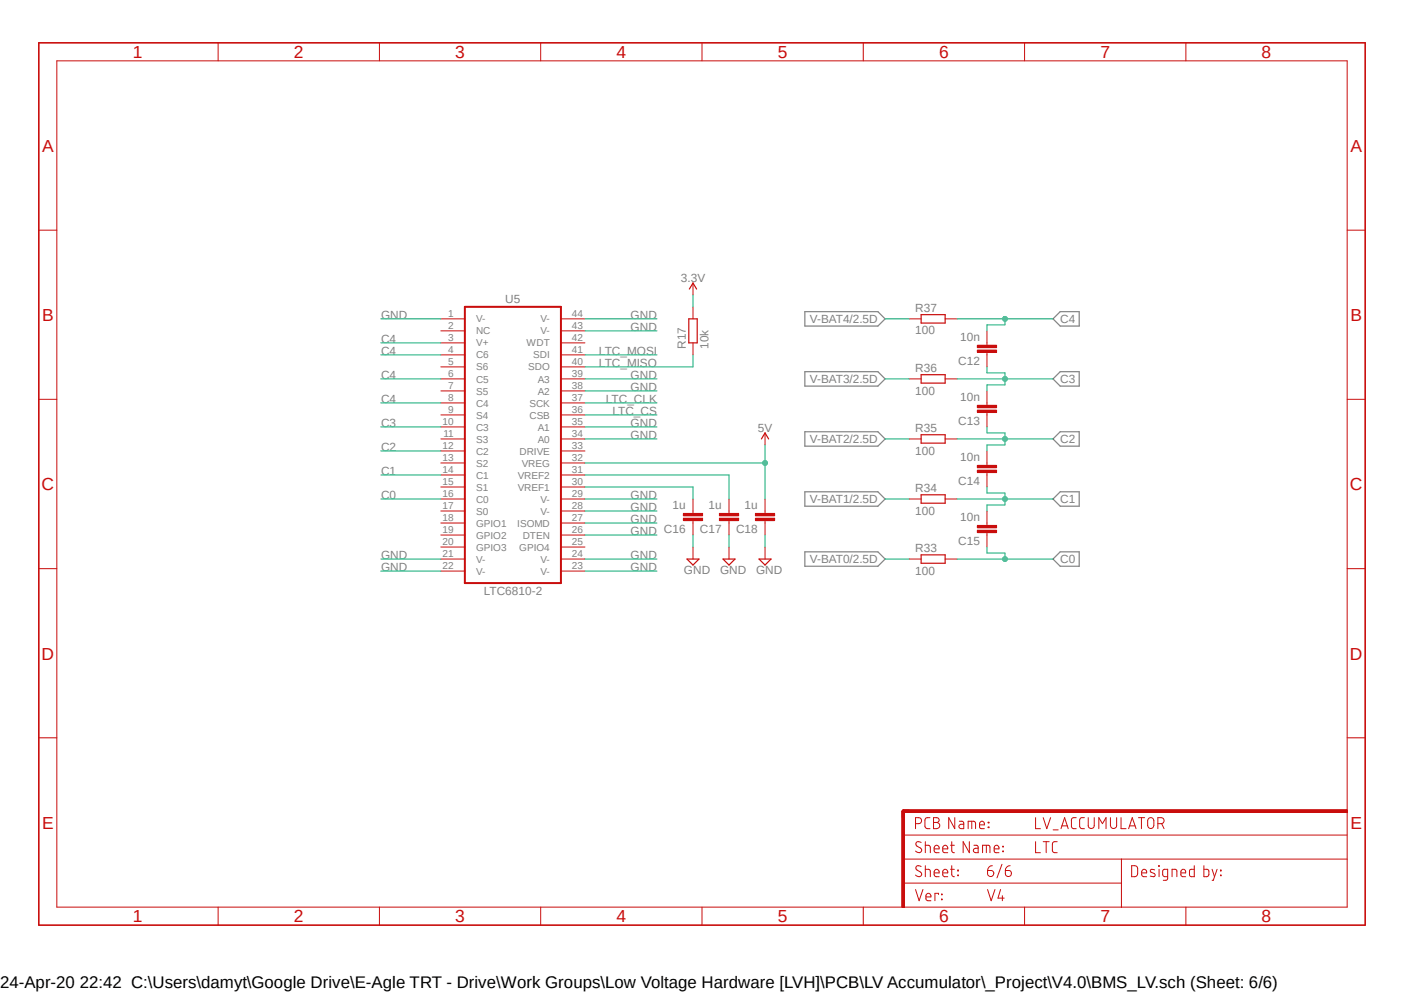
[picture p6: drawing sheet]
<svg xmlns="http://www.w3.org/2000/svg" width="297mm" height="210mm" viewBox="0 0 297 210" stroke-linecap="round" stroke-linejoin="round" font-family="sans-serif">
<path d="M7.9 8.8l281.2 187.2M289.1 8.8l-281.2 187.2" fill="none" stroke="#fff" stroke-width=".21"/>
<path d="M170.3 65.9h15.4l1.5 1.5-1.5 1.6h-15.4zM170.3 78.6h15.4l1.5 1.5-1.5 1.6h-15.4zM222.8 67.4l1.5-1.5h4v3.1h-4zM170.3 91.3h15.4l1.5 1.5-1.5 1.6h-15.4zM222.8 80.1l1.5-1.5h4v3.1h-4zM222.8 92.8l1.5-1.5h4v3.1h-4zM170.3 104h15.4l1.5 1.5-1.5 1.6h-15.4zM170.3 116.7h15.4l1.5 1.5-1.5 1.6h-15.4zM222.8 105.5l1.5-1.5h4v3.1h-4zM222.8 118.2l1.5-1.5h4v3.1h-4z" fill="none" stroke="#808080" stroke-width=".25"/>
<path d="M190.8 171.5h.5v20.4h-.5z" fill-rule="evenodd" fill="#c90d0c"/>
<path d="M190.8 171.5h.5v20.4h-.5z" fill="none" stroke="#c90d0c" stroke-width=".21"/>
<path d="M191 171.2h94v.6h-94z" fill-rule="evenodd" fill="#c90d0c"/>
<g fill="none" stroke="#c90d0c" stroke-width=".21">
<path d="M12 12.9h273v179h-273zM46.1 9.1v3.8M80.3 9.1v3.8M114.4 9.1v3.8M148.5 9.1v3.8M182.6 9.1v3.8M216.7 9.1v3.8M250.9 9.1v3.8M8.2 48.7h3.8M285 48.7h3.8M93.3 67.4h5M93.3 70h5"/>
<path d="M93.3 72.5h5M93.3 75.1h5M93.3 77.6h5M118.7 67.4h5M118.7 70h5M118.7 72.5h5M118.7 75.1h5M118.7 77.6h5M208.8 72.5v.5M208.8 74.5v.6M8.2 84.5h3.8M93.3 80.1h5"/>
<path d="M93.3 82.7h5M93.3 85.2h5M93.3 87.8h5M93.3 90.3h5M93.3 92.8h5M93.3 95.4h5M93.3 97.9h5M118.7 80.1h5M118.7 82.7h5M118.7 85.2h5M118.7 87.8h5M118.7 90.3h5"/>
<path d="M118.7 92.8h5M118.7 95.4h5M118.7 97.9h5M285 84.5h3.8M93.3 100.5h5M93.3 103h5M93.3 105.5h5M93.3 108.1h5M93.3 110.6h5M93.3 113.2h5M93.3 115.7h5M93.3 118.2h5"/>
<path d="M118.7 100.5h5M118.7 103h5M118.7 105.5h5M118.7 108.1h5M118.7 110.6h5M118.7 113.2h5M118.7 115.7h5M118.7 118.2h5M8.2 120.3h3.8M93.3 120.8h5M118.7 120.8h5M285 120.3h3.8"/>
<path d="M8.2 156h3.8M285 156h3.8M191 171.2h94v.6h-94zM191.1 176.6h93.9M193.7 174.2h.6a.64 .64 0 0 0 .7-.6 .64 .64 0 0 0-.7-.7h-.6v2.4M194.9 178.2l-.3-.1a.54 .54 0 0 0-.8 .1 .54 .54 0 0 0 .2 .8l.7 .4a.59 .59 0 0 1 .1 .8 .59 .59 0 0 1-.9 0l-.2-.2M195.7 178.8h.9l.1 .2 .1 1.3M195.7 178v2.3M196.7 172.9l-.8 .1-.2 .4v1.5l.3 .3 .7 .1M197.5 172.9h.7a.51 .51 0 0 1 .5 .5 .51 .51 0 0 1-.5 .5 .66 .66 0 0 1 .6 .7 .66 .66 0 0 1-.6 .7h-.7zM197.5 173.9h.7M197.6 179.5h1.1a.55 .55 0 0 0-.4-.7 .55 .55 0 0 0-.7 .5v.7l.2 .3h.9"/>
<path d="M199.4 179.5h1.1a.55 .55 0 0 0-.4-.7 .55 .55 0 0 0-.7 .5l.1 .8 .3 .2h.7M201.1 178.8h.8M201.3 178v2a.43 .43 0 0 0 .6 .3M202 172.9v2.4l-1.3-2.4v2.4M202.9 173.7h.8l.2 .4v1.2h-.6a.47 .47 0 0 1-.5-.5 .47 .47 0 0 1 .5-.5h.6M204.8 175.3v-1.6h1.4l.2 .4v1.2M205.1 178v2.3l-1.3-2.3v2.3M205.6 173.7v1.6M206 178.8h.8l.1 .4v1.1h-.5a.47 .47 0 0 1-.5-.4 .47 .47 0 0 1 .5-.5h.5M207.2 174.5h1a.54 .54 0 0 0-.3-.8 .54 .54 0 0 0-.7 .5v.7l.2 .3 .8 .1M208.7 178.8v1.5M209 173.9l.2 .1z"/>
<path d="M209 174.9l.2 .1zM210.3 179.5h1a.54 .54 0 0 0-.3-.7 .54 .54 0 0 0-.7 .5v.7l.2 .3h.8M212.1 179l.2 .1zM219.1 178v2.3h1M219.1 172.9v2.4h1M220.7 172.9l.7 2.4 .8-2.4M220.7 178h1.3M221.3 178v2.3M222.8 175.5h1.1M223.6 178l-.7 .1-.2 .2-.1 1.5a.51 .51 0 0 0 .5 .5h.5M224.5 175.3l.7-2.4 .8 2.4M224.6 174.7h1.2"/>
<path d="M227.7 172.9l-.8 .1-.2 .4 .1 1.7 .9 .2M229.4 172.9l-.8 .1-.2 .4v1.5l.3 .3 .7 .1M230.2 172.9v1.7a.64 .64 0 0 0 .6 .6 .64 .64 0 0 0 .7-.6v-1.7M232.5 175.3v-2.4l.7 1.3 .8-1.3v2.4M234.9 172.9v1.7a.66 .66 0 0 0 .7 .6 .66 .66 0 0 0 .6-.6v-1.7M237.2 172.9v2.4h1M238.8 175.3l.7-2.4 .8 2.4M239 174.7h1.1M240.8 172.9h1.3M241.5 172.9v2.4M243 173.1a.65 .65 0 0 1 .7-.1 .65 .65 0 0 1 .4 .6v1a.66 .66 0 0 1-.7 .6 .66 .66 0 0 1-.6-.6v-1zM244.9 174.2h.7a.64 .64 0 0 0 .7-.6 .64 .64 0 0 0-.7-.7h-.7v2.4"/>
<path d="M245.7 174.2l.6 1.1M46.1 191.9v3.8M80.3 191.9v3.8M114.4 191.9v3.8M148.5 191.9v3.8M182.6 191.9v3.8M191.1 186.8h46.1M191.1 181.7h93.9M193.7 188.1l.7 2.4 .8-2.4M194.9 183.3l-.3-.2a.54 .54 0 0 0-.7 .1 .54 .54 0 0 0-.1 .7 1.75 1.75 0 0 1 1.2 1l-.1 .2a.75 .75 0 0 1-1.2 0M195.7 183.9h.7l.3 .1 .1 1.4M195.7 183.1v2.3"/>
<path d="M195.9 189.7h1a.55 .55 0 0 0-.3-.8 .55 .55 0 0 0-.7 .5v.9l.4 .2h.6M197.6 184.6h1.1a.55 .55 0 0 0-.4-.7 .55 .55 0 0 0-.7 .5l.1 .8 .3 .2h.7M198.5 189.2v-.3h-.7v1.6M199.2 189.1l.1 .1zM199.2 190.2l.1 .1zM199.4 184.6h1.1a.55 .55 0 0 0-.4-.7 .55 .55 0 0 0-.7 .5l.1 .8 .3 .2h.7M201.1 183.9h.8M201.3 183.1v1.9l.2 .3 .4 .1M202.6 184l.1 .2zM202.6 185.1l.1 .1zM207.9 180.3v-1.5h1.4l.1 .4v1.1M208.9 184.1h.8a.65 .65 0 0 1 .5 .7 .65 .65 0 0 1-.7 .6 .65 .65 0 0 1-.6-.7z"/>
<path d="M208.9 188.1l.8 2.4 .8-2.4M209.9 183.1a1.01 1.01 0 0 0-1 1M211.7 188.1l-.6 1.8h1.3M212 182.8l-1.1 2.9M212 189.4v1.1M212.1 180l.2 .1zM212.7 184.1h.7a.65 .65 0 0 1 .6 .7 .65 .65 0 0 1-.7 .6 .65 .65 0 0 1-.6-.7zM213.7 183.1a1.01 1.01 0 0 0-1 1M216.7 191.9v3.8M237.2 181.7v10.2M239.4 183.1h.6a.59 .59 0 0 1 .7 .6v1a.65 .65 0 0 1-.7 .7h-.6zM241.5 184.6h1.1a.55 .55 0 0 0-.4-.7 .55 .55 0 0 0-.7 .5l.1 .8 .3 .2h.7"/>
<path d="M244.3 184a.57 .57 0 0 0-1 .2l.1 .2 .8 .3 .1 .5a.71 .71 0 0 1-1 .1M245.1 183.1l.1 .1zM245.2 183.9v1.5M247 185.4h-.6l-.4-.2v-1l.2-.3h.8v1.9l-.2 .3-.7 .1M247.9 185.4v-1.5h.7l.3 .1 .1 1.4M249.8 184.6h1a.54 .54 0 0 0-.3-.7 .54 .54 0 0 0-.7 .5l.1 .8 .3 .2h.6M250.9 191.9v3.8M252.6 183.1v2.3l-.8-.1a1.36 1.36 0 0 1-.1-1.3l.3-.1h.6M254.7 183.1v2.3l.8-.1 .2-.3v-1l-.4-.1h-.6M256.4 183.9l.5 1.5M257.5 183.9l-.8 2.3h-.3M258.2 185.1l.1 .1z"/>
<path d="M258.2 184l.1 .2z"/>
</g>
<path d="M192.3 171.5h-1.2v1.3" fill="none" stroke="#c90d0c" stroke-width=".64"/>
<path d="M8.2 9.1h280.6v186.6h-280.6z" fill="none" stroke="#c90d0c" stroke-width=".34"/>
<path d="M98.3 64.9h20.4v58.4h-20.4z" fill="none" stroke="#c90d0c" stroke-width=".42"/>
<path d="M206.8 73h4v.5h-4z" fill-rule="evenodd" fill="#c90d0c"/>
<path d="M206.8 73h4v.5h-4z" fill="none" stroke="#c90d0c" stroke-width=".21"/>
<path d="M206.8 74h4v.5h-4z" fill-rule="evenodd" fill="#c90d0c"/>
<path d="M206.8 74h4v.5h-4zM208.8 70v2.5M208.8 75.1v2.5M208.8 85.2v.5M208.8 87.2v.6" fill="none" stroke="#c90d0c" stroke-width=".21"/>
<path d="M206.8 85.7h4v.5h-4z" fill-rule="evenodd" fill="#c90d0c"/>
<path d="M206.8 85.7h4v.5h-4z" fill="none" stroke="#c90d0c" stroke-width=".21"/>
<path d="M206.8 86.7h4v.5h-4z" fill-rule="evenodd" fill="#c90d0c"/>
<path d="M206.8 86.7h4v.5h-4zM208.8 82.7v2.5M208.8 87.8v2.5M208.8 97.9v.5M208.8 99.9v.6" fill="none" stroke="#c90d0c" stroke-width=".21"/>
<path d="M206.8 98.4h4v.5h-4z" fill-rule="evenodd" fill="#c90d0c"/>
<path d="M206.8 98.4h4v.5h-4z" fill="none" stroke="#c90d0c" stroke-width=".21"/>
<path d="M206.8 99.4h4v.5h-4z" fill-rule="evenodd" fill="#c90d0c"/>
<path d="M206.8 99.4h4v.5h-4zM208.8 95.4v2.5M208.8 100.5v2.5M208.8 110.6v.5M208.8 112.6v.6" fill="none" stroke="#c90d0c" stroke-width=".21"/>
<path d="M206.8 111.1h4v.5h-4z" fill-rule="evenodd" fill="#c90d0c"/>
<path d="M206.8 111.1h4v.5h-4z" fill="none" stroke="#c90d0c" stroke-width=".21"/>
<path d="M206.8 112.1h4v.5h-4z" fill-rule="evenodd" fill="#c90d0c"/>
<g fill="none" stroke="#c90d0c" stroke-width=".21">
<path d="M192.3 67.4h2.6M199.9 67.4h2.6M192.3 92.8h2.6M192.3 80.1h2.6M199.9 92.8h2.6M199.9 80.1h2.6M146.6 108.1v.5M146.6 110.1v.5M192.3 118.2h2.6M192.3 105.5h2.6M199.9 118.2h2.6M199.9 105.5h2.6"/>
<path d="M206.8 112.1h4v.5h-4zM208.8 108.1v2.5M208.8 113.2v2.5"/>
</g>
<path d="M194.9 66.5h5v1.8h-5zM194.9 79.2h5v1.8h-5zM194.9 91.9h5v1.8h-5zM194.9 117.3h5v1.8h-5zM194.9 104.6h5v1.8h-5z" fill="none" stroke="#c90d0c" stroke-width=".25"/>
<path d="M144.6 108.6h4v.5h-4z" fill-rule="evenodd" fill="#c90d0c"/>
<path d="M144.6 108.6h4v.5h-4z" fill="none" stroke="#c90d0c" stroke-width=".21"/>
<path d="M144.6 109.6h4v.5h-4z" fill-rule="evenodd" fill="#c90d0c"/>
<path d="M144.6 109.6h4v.5h-4zM146.6 105.5v2.6M146.6 110.6v2.6M154.2 108.1v.5M154.2 110.1v.5" fill="none" stroke="#c90d0c" stroke-width=".21"/>
<path d="M152.2 108.6h4.1v.5h-4.1z" fill-rule="evenodd" fill="#c90d0c"/>
<path d="M152.2 108.6h4.1v.5h-4.1z" fill="none" stroke="#c90d0c" stroke-width=".21"/>
<path d="M152.2 109.6h4.1v.5h-4.1z" fill-rule="evenodd" fill="#c90d0c"/>
<path d="M146.6 115.7v2.5M152.2 109.6h4.1v.5h-4.1zM154.2 105.5v2.6M154.2 110.6v2.6M154.2 115.7v2.5M161.8 108.1v.5M161.8 110.1v.5" fill="none" stroke="#c90d0c" stroke-width=".21"/>
<path d="M145.3 118.2h2.6l-1.3 1.3zM153 118.2h2.5l-1.3 1.3z" fill="none" stroke="#c90d0c" stroke-width=".25"/>
<path d="M159.8 108.6h4.1v.5h-4.1z" fill-rule="evenodd" fill="#c90d0c"/>
<path d="M159.8 108.6h4.1v.5h-4.1z" fill="none" stroke="#c90d0c" stroke-width=".21"/>
<path d="M159.8 109.6h4.1v.5h-4.1z" fill-rule="evenodd" fill="#c90d0c"/>
<path d="M146.6 59.9v2.5M146.6 64.9v2.5M146.6 72.5v2.6M161.8 91.6v2.5M159.8 109.6h4.1v.5h-4.1zM161.8 105.5v2.6M161.8 110.6v2.6M161.8 115.7v2.5" fill="none" stroke="#c90d0c" stroke-width=".21"/>
<path d="M145.7 67.4h1.8v5.1h-1.8zM145.8 61.1l.8-1.2 .8 1.2M161.1 92.8l.7-1.2 .8 1.2M160.6 118.2h2.5l-1.3 1.3z" fill="none" stroke="#c90d0c" stroke-width=".25"/>
<g fill="none" stroke="#0dab76" stroke-width=".21">
<path d="M80.6 67.4h12.7M123.7 67.4h15.3M123.7 70h15.3M123.7 80.1h15.3M123.7 82.7h15.3M123.7 90.3h15.3M123.7 92.8h15.3M123.7 97.9h38.1M161.8 94.1v11.4M80.6 118.2h12.7M123.7 118.2h15.3M123.7 108.1h15.3"/>
<path d="M123.7 105.5h15.3M123.7 110.6h15.3M123.7 113.2h15.3M146.6 113.2v2.5M154.2 113.2v2.5M161.8 113.2v2.5M80.6 120.8h12.7M123.7 120.8h15.3"/>
</g>
<circle cx="161.8" cy="97.9" r=".51" fill="#0dab76"/>
<g fill="none" stroke="#0dab76" stroke-width=".21">
<path d="M187.2 67.4h5.1M202.5 67.4h20.3M212.6 67.4v1.3h-3.8v1.3M187.2 80.1h5.1M187.2 92.8h5.1M187.2 105.5h5.1M187.2 118.2h5.1"/>
<circle cx="161.8" cy="97.9" r=".51"/>
</g>
<circle cx="212.6" cy="67.4" r=".51" fill="#0dab76"/>
<g fill="none" stroke="#0dab76" stroke-width=".21">
<path d="M80.6 75.1h12.7M80.6 72.5h12.7M208.8 77.6v1.3h3.8v2.5h-3.8v1.3M80.6 85.2h12.7M80.6 80.1h12.7M202.5 80.1h20.3"/>
<circle cx="212.6" cy="67.4" r=".51"/>
</g>
<circle cx="212.6" cy="80.1" r=".51" fill="#0dab76"/>
<g fill="none" stroke="#0dab76" stroke-width=".21">
<path d="M80.6 90.3h12.7M202.5 92.8h20.3M208.8 90.3v1.3h3.8v2.5h-3.8v1.3"/>
<circle cx="212.6" cy="80.1" r=".51"/>
</g>
<circle cx="212.6" cy="92.8" r=".51" fill="#0dab76"/>
<g fill="none" stroke="#0dab76" stroke-width=".21">
<path d="M80.6 95.4h12.7M202.5 105.5h20.3M208.8 103v1.3h3.8v2.5h-3.8v1.3"/>
<circle cx="212.6" cy="92.8" r=".51"/>
</g>
<circle cx="212.6" cy="105.5" r=".51" fill="#0dab76"/>
<g fill="none" stroke="#0dab76" stroke-width=".21">
<path d="M80.6 100.5h12.7M202.5 118.2h20.3M208.8 115.7v1.3h3.8v1.2"/>
<circle cx="212.6" cy="105.5" r=".51"/>
</g>
<circle cx="212.6" cy="118.2" r=".51" fill="#0dab76"/>
<g fill="none" stroke="#0dab76" stroke-width=".21">
<path d="M123.7 75.1h15.3M146.6 75.1v2.5h-22.9M146.6 62.4v2.5M123.7 85.2h15.3M123.7 87.8h15.3M80.6 105.5h12.7M123.7 103h22.9v2.5M123.7 100.5h30.5v5"/>
<circle cx="212.6" cy="118.2" r=".51"/>
</g>
<g font-size="3.7" fill="#c90d0c">
<text x="28.1" y="12.3">1</text>
<text x="62.2" y="12.3">2</text>
<text x="96.3" y="12.3">3</text>
<text x="130.4" y="12.3">4</text>
<text x="164.5" y="12.3">5</text>
<text x="198.7" y="12.3">6</text>
<text x="232.8" y="12.3">7</text>
<text x="266.9" y="12.3">8</text>
<text x="8.9" y="32.1">A</text>
<text x="285.7" y="32.1">A</text>
<text x="8.9" y="67.9">B</text>
<text x="285.7" y="67.9">B</text>
<text x="8.8" y="103.7">C</text>
<text x="285.6" y="103.7">C</text>
<text x="8.8" y="139.5">D</text>
<text x="285.6" y="139.5">D</text>
<text x="8.9" y="175.3">E</text>
<text x="285.7" y="175.3">E</text>
<text x="28.1" y="195.1">1</text>
<text x="62.2" y="195.1">2</text>
<text x="96.3" y="195.1">3</text>
<text x="130.4" y="195.1">4</text>
<text x="164.5" y="195.1">5</text>
<text x="198.7" y="195.1">6</text>
<text x="232.8" y="195.1">7</text>
<text x="266.9" y="195.1">8</text>
</g>
<text font-size="3.6" x="0" y="208.9">24-Apr-20 22:42 C:\Users\damyt\Google Drive\E-Agle TRT - Drive\Work Groups\Low Voltage Hardware [LVH]\PCB\LV Accumulator\_Project\V4.0\BMS_LV.sch (Sheet: 6/6)</text>
<g font-size="2.5" fill="#808080">
<text x="144.1" y="59.6">3.3V</text>
<text x="106.9" y="64.2">U5</text>
<text x="193.6" y="66">R37</text>
<text x="80.6" y="67.4">GND</text>
<text x="133.4" y="70">GND</text>
<text x="133.4" y="67.4">GND</text>
<text x="171.3" y="68.3">V-BAT4/2.5D</text>
<text x="193.6" y="70.7">100</text>
<text x="224.3" y="68.3">C4</text>
<text x="80.6" y="75.1">C4</text>
<text x="80.6" y="72.5">C4</text>
<text x="126.7" y="77.6">LTC_MISO</text>
<text x="126.7" y="75.1">LTC_MOSI</text>
<text x="145.1" y="73.8" transform="rotate(-90 145.1 73.8)">R17</text>
<text x="149.9" y="73.8" transform="rotate(-90 149.9 73.8)">10k</text>
<text x="202.7" y="77.2">C12</text>
<text x="203.1" y="72.1">10n</text>
<text x="80.6" y="80.1">C4</text>
<text x="133.4" y="80.1">GND</text>
<text x="133.4" y="82.7">GND</text>
<text x="171.3" y="81">V-BAT3/2.5D</text>
<text x="193.6" y="83.4">100</text>
<text x="193.6" y="78.7">R36</text>
<text x="224.3" y="81">C3</text>
<text x="80.6" y="85.2">C4</text>
<text x="128.1" y="85.2">LTC_CLK</text>
<text x="129.5" y="87.8">LTC_CS</text>
<text x="202.7" y="89.9">C13</text>
<text x="203.1" y="84.8">10n</text>
<text x="80.6" y="90.3">C3</text>
<text x="80.6" y="95.4">C2</text>
<text x="133.4" y="90.3">GND</text>
<text x="133.4" y="92.8">GND</text>
<text x="160.3" y="91.3">5V</text>
<text x="171.3" y="93.7">V-BAT2/2.5D</text>
<text x="193.6" y="91.4">R35</text>
<text x="224.3" y="93.7">C2</text>
<text x="80.6" y="100.5">C1</text>
<text x="193.6" y="96.1">100</text>
<text x="203.1" y="97.5">10n</text>
<text x="80.6" y="105.5">C0</text>
<text x="133.4" y="105.5">GND</text>
<text x="142.3" y="107.7">1u</text>
<text x="149.9" y="107.7">1u</text>
<text x="157.5" y="107.7">1u</text>
<text x="171.3" y="106.4">V-BAT1/2.5D</text>
<text x="193.6" y="104.1">R34</text>
<text x="202.7" y="102.6">C14</text>
<text x="224.3" y="106.4">C1</text>
<text x="133.4" y="108.1">GND</text>
<text x="133.4" y="110.6">GND</text>
<text x="133.4" y="113.2">GND C16</text>
<text x="148.1" y="112.8">C17</text>
<text x="155.7" y="112.8">C18</text>
<text x="193.6" y="108.8">100</text>
<text x="203.1" y="110.2">10n</text>
<text x="80.6" y="118.2">GND</text>
<text x="133.4" y="118.2">GND</text>
<text x="171.3" y="119.1">V-BAT0/2.5D</text>
<text x="193.6" y="116.8">R33</text>
<text x="202.7" y="115.3">C15</text>
<text x="224.3" y="119.1">C0</text>
<text x="80.6" y="120.8">GND</text>
<text x="102.3" y="125.9">LTC6810-2</text>
<text x="133.4" y="120.8">GND</text>
<text x="144.7" y="121.4">GND</text>
<text x="152.3" y="121.4">GND</text>
<text x="159.9" y="121.4">GND</text>
<text x="193.6" y="121.5">100</text>
</g>
<g font-size="2.1" fill="#808080">
<text x="94.8" y="67.1">1</text>
<text x="94.8" y="69.6">2</text>
<text x="100.7" y="68.2">V-</text>
<text x="100.7" y="70.7">NC</text>
<text x="114.3" y="70.7">V-</text>
<text x="114.3" y="68.2">V-</text>
<text x="121" y="69.6">43</text>
<text x="121" y="67.1">44</text>
<text x="94.8" y="72.2">3</text>
<text x="94.8" y="74.7">4</text>
<text x="94.8" y="77.3">5</text>
<text x="100.7" y="73.3">V+</text>
<text x="100.7" y="75.8">C6</text>
<text x="111.4" y="73.3">WDT</text>
<text x="112.8" y="75.8">SDI</text>
<text x="121" y="77.3">40</text>
<text x="121" y="74.7">41</text>
<text x="121" y="72.2">42</text>
<text x="94.8" y="79.8">6</text>
<text x="94.8" y="82.3">7</text>
<text x="100.7" y="78.4">S6</text>
<text x="100.7" y="80.9">C5</text>
<text x="100.7" y="83.4">S5</text>
<text x="111.8" y="78.4">SDO</text>
<text x="113.7" y="83.4">A2</text>
<text x="113.7" y="80.9">A3</text>
<text x="121" y="82.3">38</text>
<text x="121" y="79.8">39</text>
<text x="93.6" y="90">10</text>
<text x="94.8" y="84.9">8</text>
<text x="94.8" y="87.4">9</text>
<text x="100.7" y="86">C4</text>
<text x="100.7" y="88.5">S4</text>
<text x="112" y="88.5">CSB</text>
<text x="112" y="86">SCK</text>
<text x="121" y="90">35</text>
<text x="121" y="87.4">36</text>
<text x="121" y="84.9">37</text>
<text x="93.6" y="95">12</text>
<text x="93.8" y="92.5">11</text>
<text x="100.7" y="91.1">C3</text>
<text x="100.7" y="93.6">S3</text>
<text x="113.7" y="93.6">A0</text>
<text x="113.7" y="91.1">A1</text>
<text x="121" y="95">33</text>
<text x="121" y="92.5">34</text>
<text x="93.6" y="97.6">13</text>
<text x="93.6" y="100.1">14</text>
<text x="100.7" y="96.1">C2</text>
<text x="100.7" y="98.7">S2</text>
<text x="100.7" y="101.2">C1</text>
<text x="109.5" y="101.2">VREF2</text>
<text x="109.9" y="96.1">DRIVE</text>
<text x="110.4" y="98.7">VREG</text>
<text x="121" y="100.1">31</text>
<text x="121" y="97.6">32</text>
<text x="93.6" y="102.7">15</text>
<text x="93.6" y="105.2">16</text>
<text x="93.6" y="107.7">17</text>
<text x="100.7" y="103.8">S1</text>
<text x="100.7" y="106.3">C0</text>
<text x="109.5" y="103.8">VREF1</text>
<text x="114.3" y="106.3">V-</text>
<text x="121" y="107.7">28</text>
<text x="121" y="105.2">29</text>
<text x="121" y="102.7">30</text>
<text x="93.6" y="110.3">18</text>
<text x="93.6" y="112.8">19</text>
<text x="100.7" y="108.8">S0</text>
<text x="100.7" y="111.4">GPIO1</text>
<text x="100.7" y="113.9">GPIO2</text>
<text x="109.4" y="111.4">ISOMD</text>
<text x="110.6" y="113.9">DTEN</text>
<text x="114.3" y="108.8">V-</text>
<text x="121" y="112.8">26</text>
<text x="121" y="110.3">27</text>
<text x="93.6" y="115.4">20</text>
<text x="93.6" y="117.9">21</text>
<text x="100.7" y="116.5">GPIO3</text>
<text x="100.7" y="119">V-</text>
<text x="109.9" y="116.5">GPIO4</text>
<text x="114.3" y="119">V-</text>
<text x="121" y="117.9">24</text>
<text x="121" y="115.4">25</text>
<text x="93.6" y="120.4">22</text>
<text x="100.7" y="121.5">V-</text>
<text x="114.3" y="121.5">V-</text>
<text x="121" y="120.4">23</text>
</g>
</svg>
